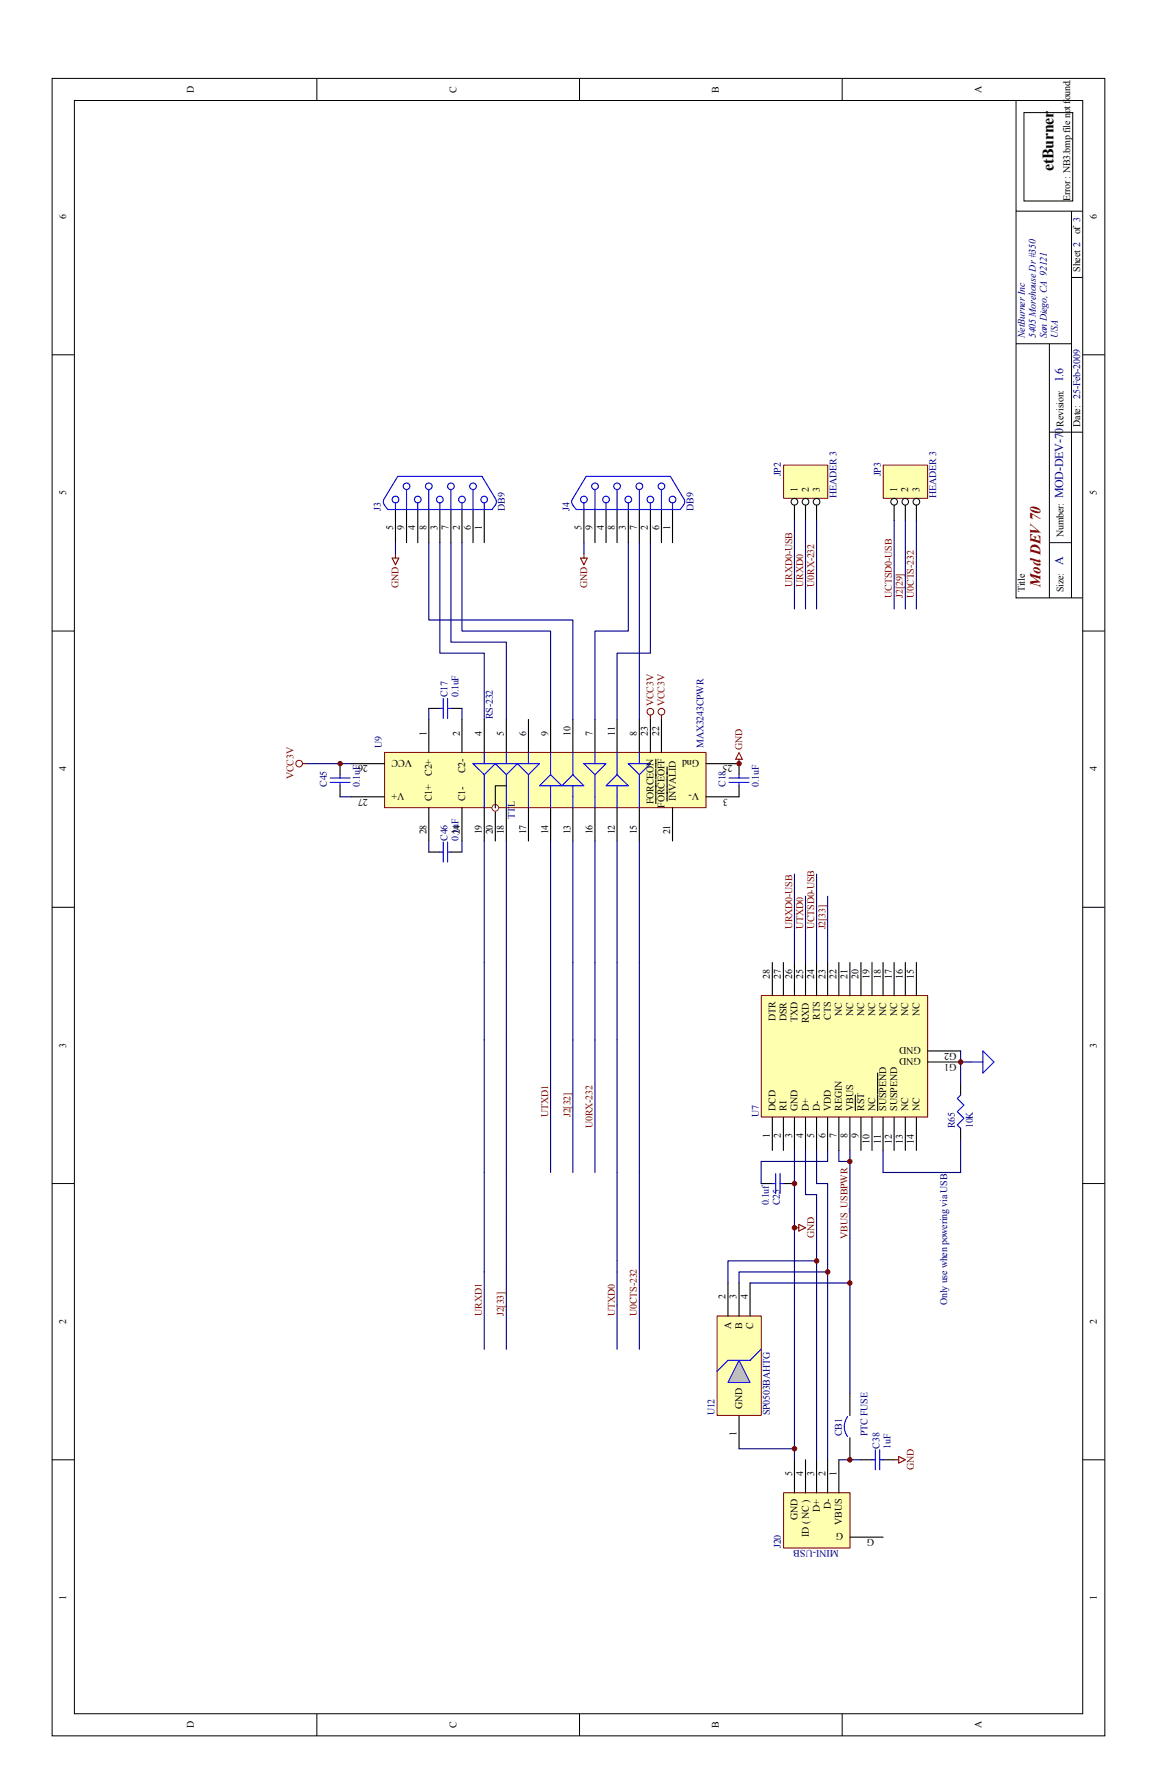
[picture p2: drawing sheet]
<svg xmlns="http://www.w3.org/2000/svg" width="279mm" height="432mm" viewBox="0 0 279 432" stroke-linecap="round" stroke-linejoin="round" font-family="sans-serif">
<g fill="none" stroke="#000" stroke-width=".24">
<path d="M12.6 18.9h254v400.1h-254zM76.5 19v5.3M139.8 19v5.3M203.2 19v5.3M17.9 24.3h243.3v389.3h-243.3zM245.2 24.3v26.7h16M247.1 27.2h11.7v21.3h-11.7zM245.2 51v93.3h16M258.5 51v93.3M258.5 67h2.7M12.5 85.6h5.4M245.2 83h13.3"/>
<path d="M253.2 83v61.3M261.2 85.6h5.3M253.2 104.3h8M253.2 131h5.3M12.5 152.3h5.4M261.2 152.3h5.3M12.5 219h5.4M261.2 219h5.3M12.5 285.7h5.4M261.2 285.7h5.3M12.5 352.3h5.4M261.2 352.3h5.3"/>
<path d="M76.5 413.7v5.3M139.8 413.7v5.3M203.2 413.7v5.3"/>
</g>
<path d="M103.5 171h2.6M108.8 171h2.7M82 184.3v2.7M82 189.7v2.6M178.3 184.3v2.7M178.3 189.7v2.6M103.5 205.7h2.6M108.8 205.7h2.7" fill="none" stroke="#000" stroke-width=".27"/>
<g fill="none" stroke="#00f" stroke-width=".27">
<path d="M106.1 171h.8M106.9 168.6v4.8M108 168.6v4.8M108 171h.8M79.7 188.8h4.8M79.7 187.8h4.8M82 187v.8M82 188.8v.9M175.9 188.8h4.8M175.9 187.8h4.8M178.3 187v.8M178.3 188.8v.9"/>
<path d="M106.1 205.7h.8M106.9 203.2v4.9M108 205.7h.8M108 203.2v4.9"/>
</g>
<path d="M103.5 171v2.7M111.5 171v2.7M82 192.3h2.8M82 184.3h2.8M103.5 203v2.7M111.5 203v2.7" fill="none" stroke="#000080" stroke-width=".27"/>
<g fill="none" stroke="#800000" stroke-width=".24">
<circle cx="156.9" cy="171.8" r=".8"/>
<circle cx="159.6" cy="171.8" r=".8"/>
<circle cx="72.2" cy="184.3" r=".8"/>
</g>
<path d="M156.9 172.6v1.1M159.6 172.6v1.1M73 184.3h1M178.3 181.7l.8 1.6h-1.6zM178.3 183.3v1" fill="none" stroke="#800000" stroke-width=".27"/>
<path d="M92.8 181.6h77.5v13.3h-77.5z" fill="#ffffb0"/>
<path d="M92.8 181.6h77.5v13.3h-77.5z" fill="none" stroke="#800000" stroke-width=".24"/>
<g fill="none" stroke="#00f" stroke-width=".27">
<path d="M114.1 184.3h5.4l-2.7 2.7zM116.8 181.7v2.6M116.8 187v8M119.5 184.3h5.3l-2.6 2.7zM122.2 181.7v2.6M122.2 187v8M124.8 184.3h5.4l-2.7 2.7zM127.5 181.7v2.6M127.5 187v8M132.8 187l2.8 2.7h-5.4zM132.8 181.7v5.3M132.8 189.7v5.3"/>
<path d="M135.6 189.7l2.6-2.7 2.7 2.7zM138.2 181.7v5.3M138.2 189.7v5.3M140.9 184.3h5.3l-2.6 2.7zM143.6 181.7v2.6M143.6 187v8M148.9 187l2.7 2.7h-5.4zM148.9 181.7v5.3M148.9 189.7v5.3M151.6 184.3h5.3l-2.6 2.7zM154.3 181.7v2.6M154.3 187v8"/>
</g>
<g fill="none" stroke="#000" stroke-width=".27">
<path d="M103.5 173.7v8M111.5 173.7v8M116.8 173.7v8M122.2 173.7v8M127.5 173.7v8M132.8 173.7v8M138.2 173.7v8M143.6 173.7v8M148.9 173.7v8M154.3 173.7v8M84.8 184.3h8M84.8 192.3h8"/>
<path d="M103.5 195v8M111.5 195v8M116.8 195v8M119.5 195v8M122.2 195v8M127.5 195v8M132.8 195v8M138.2 195v8M143.6 195v8M148.9 195v8M154.3 195v8M170.3 184.3h8"/>
<path d="M170.3 192.3h8"/>
</g>
<circle cx="119.5" cy="195" r=".8" fill="#fff"/>
<circle cx="119.5" cy="195" r=".8" fill="none" stroke="#f00" stroke-width=".24"/>
<g fill="none" stroke="#000" stroke-width=".27">
<path d="M95.4 123v8M98.1 123v8M100.8 123v8M103.5 123v8M106.1 123v8M108.8 123v8M111.5 123v8M114.1 123v8M116.8 123v8M140.9 123v8M143.6 123v8M146.2 123v8"/>
<path d="M148.9 123v8M151.6 123v8M154.3 123v8M156.9 123v8M159.6 123v8M162.3 123v8M156.9 173.7v8M159.6 173.7v8M122.2 189.7h-2.7v5.3M158.2 183.3v2.1M158.2 185.6v2.4M158.2 188.3v5.6"/>
<path d="M161 185.1v1.9M161 187.2v6.2M162.3 195v8"/>
</g>
<path d="M94.6 134.7h1.6l-.8 1.6zM95.4 133.6v1.1M140.1 134.7h1.6l-.8 1.6zM140.9 133.6v1.1" fill="none" stroke="#800000" stroke-width=".27"/>
<g fill="none" stroke="#000080" stroke-width=".27">
<path d="M95.4 131v2.6M103.5 131v18.6h34.7v24.1M106.1 131v26.6h10.7v16.1M108.8 131v24h13.4v18.7M111.5 131v21.3h21.3v21.4M140.9 131v2.6M151.6 131v21.3h-8v21.4M154.3 131v42.7M156.9 131v26.6h-8v16.1M74 184.3h8M116.8 203v29.3M122.2 203v29.3"/>
<path d="M132.8 203v29.3M138.2 203v29.3M143.6 203v29.3M148.9 203v29.3M154.3 203v29.3M116.8 251v32M122.2 251v42.7M132.8 251v32M138.2 251v32M143.6 251v32M148.9 251v74.7M154.3 251v32"/>
<path d="M122.2 296.3v29.4M116.8 307v18.7M154.3 304.3v21.4"/>
</g>
<g fill="none" stroke="#00f" stroke-width=".27">
<path d="M96 115h20.3l3.3 5.5 .2 .6a2.62 2.62 0 0 1-1.1 1.9h-25.1a2.62 2.62 0 0 1-1.1-1.9l.1-.6zM98.1 118.2v4.8M103.5 118.2v4.8M108.8 118.2v4.8M114.1 118.2v4.8M141.4 115h20.4l3.3 5.5 .1 .6a2.97 2.97 0 0 1-1.1 1.9h-25.1a2.98 2.98 0 0 1-1.1-1.9l.2-.6zM143.6 118.2v4.8M148.9 118.2v4.8M154.3 118.2v4.8M159.6 118.2v4.8M95.4 121.4v1.6M100.8 121.4v1.6"/>
<path d="M106.1 121.4v1.6M111.5 121.4v1.6M116.8 121.4v1.6M140.9 121.4v1.6M146.2 121.4v1.6M151.6 121.4v1.6M156.9 121.4v1.6M162.3 121.4v1.6"/>
<circle cx="98.1" cy="117.4" r=".8"/>
<circle cx="103.4" cy="117.4" r=".79"/>
<circle cx="108.8" cy="117.4" r=".79"/>
<circle cx="114.1" cy="117.4" r=".8"/>
<circle cx="143.5" cy="117.4" r=".8"/>
<circle cx="148.9" cy="117.4" r=".8"/>
<circle cx="154.2" cy="117.4" r=".79"/>
<circle cx="159.6" cy="117.4" r=".79"/>
<circle cx="95.4" cy="120.6" r=".81"/>
<circle cx="100.8" cy="120.6" r=".81"/>
<circle cx="106.1" cy="120.6" r=".81"/>
<circle cx="111.5" cy="120.6" r=".81"/>
<circle cx="116.8" cy="120.6" r=".8"/>
<circle cx="140.9" cy="120.6" r=".81"/>
<circle cx="146.2" cy="120.6" r=".81"/>
<circle cx="151.6" cy="120.6" r=".81"/>
<circle cx="156.9" cy="120.6" r=".81"/>
<circle cx="162.3" cy="120.6" r=".81"/>
</g>
<circle cx="178.3" cy="184.3" r=".54" fill="#800000"/>
<circle cx="178.3" cy="184.3" r=".54" fill="none" stroke="#800000" stroke-width=".24"/>
<path d="M116.8 232.3v18.7M122.2 232.3v18.7M132.8 232.3v18.7M138.2 232.3v18.7M143.6 232.3v18.7M148.9 232.3v18.7M154.3 232.3v18.7M116.8 283v24M122.2 293.7v2.6M154.3 283v21.3" fill="none" stroke="#000080" stroke-width=".27"/>
<circle cx="82.1" cy="184.3" r=".53" fill="#800000"/>
<circle cx="82.1" cy="184.3" r=".53" fill="none" stroke="#800000" stroke-width=".24"/>
<path d="M189.1 360.3h16v13.3h-16z" fill="#ffffb0"/>
<path d="M189.1 360.3h16v13.3h-16z" fill="none" stroke="#800000" stroke-width=".24"/>
<path d="M191.7 352.3v8M194.4 352.3v8M197 352.3v8M199.7 352.3v8M202.4 352.3v8M205.1 371h8" fill="none" stroke="#000" stroke-width=".27"/>
<path d="M183.7 240.3h40.1v29.3h-40.1z" fill="#ffffb0"/>
<path d="M183.7 240.3h40.1v29.3h-40.1z" fill="none" stroke="#800000" stroke-width=".24"/>
<g fill="none" stroke="#000" stroke-width=".27">
<path d="M186.4 232.3v8M189 232.3v8M191.7 232.3v8M194.4 232.3v8M197 232.3v8M199.7 232.3v8M202.4 232.3v8M205.1 232.3v8M207.7 232.3v8M210.4 232.3v8M213.1 232.3v8M215.7 232.3v8"/>
<path d="M218.4 232.3v8M221.1 232.3v8M211.8 259v5.1M223.8 256.3h8M223.8 253.7h8M186.4 269.7v8M189 269.7v8M191.7 269.7v8M194.4 269.7v8M197 269.7v8M199.7 269.7v8M202.4 269.7v8"/>
<path d="M205.1 269.7v8M206.4 264.3v3.8M207.7 269.7v8M210.4 269.7v8M211.8 264.3v3.8M213.1 269.7v8M215.7 269.7v8M218.4 269.7v8M221.1 269.7v8M231.8 261.7v2.6M231.8 272.3v2.7M183.6 285.7h2.8"/>
<path d="M189 285.7h2.7M205.1 336.3v5.4M205.1 347v5.3M207.7 352.3h2.7M213.1 352.3h2.6"/>
</g>
<g fill="none" stroke="#000080" stroke-width=".27">
<path d="M191.7 211v21.3M194.4 216.3v16M197 211v21.3M199.7 216.3v16M231.8 256.3h2.6M231.8 253.7v8M191.7 277.7v37.3M194.4 277.7v10.6h2.6v26.7M197 277.7v8h2.7v29.3M199.7 277.7v2.6h-16.1v5.4M202.4 277.7v2.6h2.7M205.1 277.7v21.3"/>
<path d="M231.8 275v8h-18.7M202.4 352.3h5.3"/>
</g>
<path d="M234.4 256.3h2.8M237.2 253.7l2.6 2.6-2.6 2.7zM231.8 264.3l-.8 .8 1.6 1.6-1.6 1.6 1.6 1.6-1.6 1.6 .8 .8M186.4 285.7h.8M187.2 283.3v4.8M188.2 285.7h.8M188.2 283.3v4.8M204.5 341.9a4 4 0 0 0 0 4.9M210.4 352.3h.8M211.2 349.9v4.9M212.3 352.3h.8M212.3 349.9v4.9" fill="none" stroke="#00f" stroke-width=".27"/>
<path d="M191.7 296.3h1M192.7 295.5l1.7 .8-1.7 .8zM215.7 352.3h1.1M216.8 351.5l1.6 .8-1.6 .8z" fill="none" stroke="#800000" stroke-width=".27"/>
<path d="M173.1 317.6h10.6v24h-10.6z" fill="#ffffb0"/>
<path d="M173 317.6h10.7v24h-10.7z" fill="none" stroke="#800000" stroke-width=".24"/>
<path d="M175.6 309.7v8M178.3 309.7v8M181 309.7v8M178.3 341.7v8" fill="none" stroke="#000" stroke-width=".27"/>
<path d="M178.3 328.3l2.7 5.4h-5.4z" fill="#c0c0c0"/>
<path d="M178.3 328.3l2.7 5.4h-5.4z" fill="none" stroke="#00f" stroke-width=".24"/>
<path d="M183.6 325.7l-2.6 2.6h-5.4l-2.6 2.7" fill="none" stroke="#00f" stroke-width=".27"/>
<path d="M205.1 299v37.3M181 309.7h24.1M191.7 315v37.3M197 304.3h-21.4v5.4M197 315v37.3M199.7 307h-21.4v2.7M199.7 315v37.3M178.3 349.7h13.4" fill="none" stroke="#000080" stroke-width=".27"/>
<circle cx="231.8" cy="256.3" r=".54" fill="#800000"/>
<circle cx="231.8" cy="256.3" r=".54" fill="none" stroke="#800000" stroke-width=".24"/>
<circle cx="205" cy="280.3" r=".54" fill="#800000"/>
<circle cx="205" cy="280.3" r=".54" fill="none" stroke="#800000" stroke-width=".24"/>
<circle cx="191.7" cy="285.7" r=".55" fill="#800000"/>
<circle cx="191.7" cy="285.7" r=".55" fill="none" stroke="#800000" stroke-width=".24"/>
<circle cx="191.7" cy="296.3" r=".55" fill="#800000"/>
<circle cx="191.7" cy="296.3" r=".55" fill="none" stroke="#800000" stroke-width=".24"/>
<circle cx="205" cy="352.3" r=".54" fill="#800000"/>
<circle cx="205" cy="352.3" r=".54" fill="none" stroke="#800000" stroke-width=".24"/>
<circle cx="205" cy="309.7" r=".54" fill="#800000"/>
<circle cx="205" cy="309.7" r=".54" fill="none" stroke="#800000" stroke-width=".24"/>
<circle cx="199.7" cy="307" r=".54" fill="#800000"/>
<circle cx="199.7" cy="307" r=".54" fill="none" stroke="#800000" stroke-width=".24"/>
<circle cx="197" cy="304.3" r=".54" fill="#800000"/>
<circle cx="197" cy="304.3" r=".54" fill="none" stroke="#800000" stroke-width=".24"/>
<circle cx="191.7" cy="349.7" r=".55" fill="#800000"/>
<circle cx="191.7" cy="349.7" r=".55" fill="none" stroke="#800000" stroke-width=".24"/>
<path d="M213.1 277.7v5.3" fill="none" stroke="#000080" stroke-width=".27"/>
<path d="M189.1 112.3h10.6v7.9h-10.6z" fill="#ffffb0"/>
<path d="M189.1 112.3h10.6v8h-10.6z" fill="none" stroke="#800000" stroke-width=".24"/>
<g fill="none" stroke="#000" stroke-width=".24">
<circle cx="191.7" cy="121.1" r=".8"/>
<circle cx="194.4" cy="121.1" r=".8"/>
<circle cx="197" cy="121.1" r=".8"/>
</g>
<path d="M191.7 121.9v3.7M194.4 121.9v3.7M197 121.9v3.7" fill="none" stroke="#000" stroke-width=".27"/>
<path d="M213.1 112.3h10.7v7.9h-10.7z" fill="#ffffb0"/>
<path d="M213.1 112.3h10.7v8h-10.7z" fill="none" stroke="#800000" stroke-width=".24"/>
<g fill="none" stroke="#000" stroke-width=".24">
<circle cx="215.7" cy="121.1" r=".8"/>
<circle cx="218.4" cy="121.1" r=".79"/>
<circle cx="221.1" cy="121.1" r=".8"/>
</g>
<path d="M215.7 121.9v3.7M218.4 121.9v3.7M221.1 121.9v3.7" fill="none" stroke="#000" stroke-width=".27"/>
<path d="M191.7 125.6v21.4M194.4 125.6v21.4M197 125.6v21.4M215.7 125.6v21.4M218.4 125.6v21.4M221.1 125.6v21.4" fill="none" stroke="#000080" stroke-width=".27"/>
<text font-size="3.9" x="254.2" y="41.3" transform="rotate(-90 254.2 41.3)">etBurner</text>
<text font-size="3.6" fill="#800000" x="251.1" y="141.6" transform="rotate(-90 251.1 141.6)">Mod DEV 70</text>
<g font-size="2.9" fill="#000080">
<text x="256.5" y="92.3" transform="rotate(-90 256.5 92.3)">1.6</text>
<text x="256.5" y="120.3" transform="rotate(-90 256.5 120.3)">MOD-DEV-70</text>
<text x="256.5" y="136.3" transform="rotate(-90 256.5 136.3)">A</text>
</g>
<g font-size="2.4">
<text x="46.7" y="22.4" transform="rotate(-90 46.7 22.4)">D</text>
<text x="110.1" y="22.4" transform="rotate(-90 110.1 22.4)">C</text>
<text x="173.4" y="22.4" transform="rotate(-90 173.4 22.4)">B</text>
<text x="236.8" y="22.4" transform="rotate(-90 236.8 22.4)">A</text>
<text x="16" y="52.8" transform="rotate(-90 16 52.8)">6</text>
<text x="258.2" y="48.6" transform="rotate(-90 258.2 48.6)">Error : NB3.bmp file not found.</text>
<text x="264.6" y="52.8" transform="rotate(-90 264.6 52.8)">6</text>
<text x="260.6" y="56.6" transform="rotate(-90 260.6 56.6)">of 3</text>
<text x="260.6" y="65.6" transform="rotate(-90 260.6 65.6)">Sheet 2</text>
<text x="256.6" y="103" transform="rotate(-90 256.6 103)">Revision:</text>
<text x="260.6" y="103" transform="rotate(-90 260.6 103)">Date: 25-Feb-2009</text>
<text x="16" y="119.5" transform="rotate(-90 16 119.5)">5</text>
<text x="192.4" y="118.7" transform="rotate(-90 192.4 118.7)">1</text>
<text x="195.1" y="118.7" transform="rotate(-90 195.1 118.7)">2</text>
<text x="197.8" y="118.7" transform="rotate(-90 197.8 118.7)">3</text>
<text x="216.5" y="118.7" transform="rotate(-90 216.5 118.7)">1</text>
<text x="219.2" y="118.7" transform="rotate(-90 219.2 118.7)">2</text>
<text x="221.9" y="118.7" transform="rotate(-90 221.9 118.7)">3</text>
<text x="264.6" y="119.5" transform="rotate(-90 264.6 119.5)">5</text>
<text x="94.9" y="128" transform="rotate(-90 94.9 128)">5</text>
<text x="97.5" y="128" transform="rotate(-90 97.5 128)">9</text>
<text x="100.2" y="128" transform="rotate(-90 100.2 128)">4</text>
<text x="102.9" y="128" transform="rotate(-90 102.9 128)">8</text>
<text x="105.5" y="128" transform="rotate(-90 105.5 128)">3</text>
<text x="108.2" y="128" transform="rotate(-90 108.2 128)">7</text>
<text x="110.9" y="128" transform="rotate(-90 110.9 128)">2</text>
<text x="113.6" y="128" transform="rotate(-90 113.6 128)">6</text>
<text x="116.2" y="128" transform="rotate(-90 116.2 128)">1</text>
<text x="140.3" y="128" transform="rotate(-90 140.3 128)">5</text>
<text x="143" y="128" transform="rotate(-90 143 128)">9</text>
<text x="145.7" y="128" transform="rotate(-90 145.7 128)">4</text>
<text x="148.3" y="128" transform="rotate(-90 148.3 128)">8</text>
<text x="151" y="128" transform="rotate(-90 151 128)">3</text>
<text x="153.7" y="128" transform="rotate(-90 153.7 128)">7</text>
<text x="156.3" y="128" transform="rotate(-90 156.3 128)">2</text>
<text x="159" y="128" transform="rotate(-90 159 128)">6</text>
<text x="161.7" y="128" transform="rotate(-90 161.7 128)">1</text>
<text x="256.6" y="129.6" transform="rotate(-90 256.6 129.6)">Number:</text>
<text x="247.3" y="143" transform="rotate(-90 247.3 143)">Title</text>
<text x="256.6" y="143" transform="rotate(-90 256.6 143)">Size:</text>
<text x="102.9" y="177.6" transform="rotate(-90 102.9 177.6)">1</text>
<text x="110.9" y="177.6" transform="rotate(-90 110.9 177.6)">2</text>
<text x="116.2" y="177.6" transform="rotate(-90 116.2 177.6)">4</text>
<text x="121.6" y="177.6" transform="rotate(-90 121.6 177.6)">5</text>
<text x="126.9" y="177.6" transform="rotate(-90 126.9 177.6)">6</text>
<text x="132.3" y="177.6" transform="rotate(-90 132.3 177.6)">9</text>
<text x="137.6" y="177.6" transform="rotate(-90 137.6 177.6)">10</text>
<text x="143" y="177.6" transform="rotate(-90 143 177.6)">7</text>
<text x="148.3" y="177.6" transform="rotate(-90 148.3 177.6)">11</text>
<text x="153.7" y="177.6" transform="rotate(-90 153.7 177.6)">8</text>
<text x="156.3" y="177.6" transform="rotate(-90 156.3 177.6)">23</text>
<text x="159" y="177.6" transform="rotate(-90 159 177.6)">22</text>
<text x="88.8" y="184.7" transform="rotate(-180 88.8 184.7)">26</text>
<text x="99.4" y="183.4" transform="rotate(-180 99.4 183.4)">VCC</text>
<text x="168.7" y="183.4" transform="rotate(-180 168.7 183.4)">Gnd</text>
<text x="176.7" y="184.7" transform="rotate(-180 176.7 184.7)">25</text>
<text x="16" y="186.1" transform="rotate(-90 16 186.1)">4</text>
<text x="97.6" y="191.4" transform="rotate(-180 97.6 191.4)">V+</text>
<text x="104.2" y="187.2" transform="rotate(-90 104.2 187.2)">C2+</text>
<text x="112.2" y="186.7" transform="rotate(-90 112.2 186.7)">C2-</text>
<text x="168.7" y="191.4" transform="rotate(-180 168.7 191.4)">V-</text>
<text x="264.6" y="186.1" transform="rotate(-90 264.6 186.1)">4</text>
<text x="88.8" y="192.7" transform="rotate(-180 88.8 192.7)">27</text>
<text x="104.2" y="193.4" transform="rotate(-90 104.2 193.4)">C1+</text>
<text x="112.2" y="193.4" transform="rotate(-90 112.2 193.4)">C1-</text>
<text x="157.7" y="194.1" transform="rotate(-90 157.7 194.1)">FORCEON</text>
<text x="160.4" y="194.9" transform="rotate(-90 160.4 194.9)">FORCEOFF</text>
<text x="163" y="193.4" transform="rotate(-90 163 193.4)">INVALID</text>
<text x="175.6" y="192.7" transform="rotate(-180 175.6 192.7)">3</text>
<text x="102.9" y="201.4" transform="rotate(-90 102.9 201.4)">28</text>
<text x="110.9" y="201.4" transform="rotate(-90 110.9 201.4)">24</text>
<text x="116.2" y="201.4" transform="rotate(-90 116.2 201.4)">19</text>
<text x="118.9" y="201.4" transform="rotate(-90 118.9 201.4)">20</text>
<text x="121.6" y="201.4" transform="rotate(-90 121.6 201.4)">18</text>
<text x="126.9" y="201.4" transform="rotate(-90 126.9 201.4)">17</text>
<text x="132.3" y="201.4" transform="rotate(-90 132.3 201.4)">14</text>
<text x="137.6" y="201.4" transform="rotate(-90 137.6 201.4)">13</text>
<text x="143" y="201.4" transform="rotate(-90 143 201.4)">16</text>
<text x="148.3" y="201.4" transform="rotate(-90 148.3 201.4)">12</text>
<text x="153.7" y="201.4" transform="rotate(-90 153.7 201.4)">15</text>
<text x="161.7" y="201.4" transform="rotate(-90 161.7 201.4)">21</text>
<text x="185.8" y="236.3" transform="rotate(-90 185.8 236.3)">28</text>
<text x="188.4" y="236.3" transform="rotate(-90 188.4 236.3)">27</text>
<text x="191.1" y="236.3" transform="rotate(-90 191.1 236.3)">26</text>
<text x="193.8" y="236.3" transform="rotate(-90 193.8 236.3)">25</text>
<text x="196.5" y="236.3" transform="rotate(-90 196.5 236.3)">24</text>
<text x="199.1" y="236.3" transform="rotate(-90 199.1 236.3)">23</text>
<text x="201.8" y="236.3" transform="rotate(-90 201.8 236.3)">22</text>
<text x="204.5" y="236.3" transform="rotate(-90 204.5 236.3)">21</text>
<text x="207.1" y="236.3" transform="rotate(-90 207.1 236.3)">20</text>
<text x="209.8" y="236.3" transform="rotate(-90 209.8 236.3)">19</text>
<text x="212.5" y="236.3" transform="rotate(-90 212.5 236.3)">18</text>
<text x="215.2" y="236.3" transform="rotate(-90 215.2 236.3)">17</text>
<text x="217.8" y="236.3" transform="rotate(-90 217.8 236.3)">16</text>
<text x="220.5" y="236.3" transform="rotate(-90 220.5 236.3)">15</text>
<text x="203.1" y="245.1" transform="rotate(-90 203.1 245.1)">NC</text>
<text x="205.8" y="245.1" transform="rotate(-90 205.8 245.1)">NC</text>
<text x="208.5" y="245.1" transform="rotate(-90 208.5 245.1)">NC</text>
<text x="211.2" y="245.1" transform="rotate(-90 211.2 245.1)">NC</text>
<text x="213.8" y="245.1" transform="rotate(-90 213.8 245.1)">NC</text>
<text x="216.5" y="245.1" transform="rotate(-90 216.5 245.1)">NC</text>
<text x="219.2" y="245.1" transform="rotate(-90 219.2 245.1)">NC</text>
<text x="221.9" y="245.1" transform="rotate(-90 221.9 245.1)">NC</text>
<text x="187.1" y="246.4" transform="rotate(-90 187.1 246.4)">DTR</text>
<text x="189.8" y="246.4" transform="rotate(-90 189.8 246.4)">DSR</text>
<text x="192.4" y="246.7" transform="rotate(-90 192.4 246.7)">TXD</text>
<text x="195.1" y="247" transform="rotate(-90 195.1 247)">RXD</text>
<text x="197.8" y="246.2" transform="rotate(-90 197.8 246.2)">RTS</text>
<text x="200.4" y="246.2" transform="rotate(-90 200.4 246.2)">CTS</text>
<text x="16" y="252.9" transform="rotate(-90 16 252.9)">3</text>
<text x="222.2" y="255.4" transform="rotate(-180 222.2 255.4)">GND</text>
<text x="222.2" y="252.8" transform="rotate(-180 222.2 252.8)">GND</text>
<text x="230.8" y="256.8" transform="rotate(-180 230.8 256.8)">G1</text>
<text x="230.8" y="254.1" transform="rotate(-180 230.8 254.1)">G2</text>
<text x="264.6" y="252.9" transform="rotate(-90 264.6 252.9)">3</text>
<text x="187.1" y="268.1" transform="rotate(-90 187.1 268.1)">DCD</text>
<text x="189.8" y="268.1" transform="rotate(-90 189.8 268.1)">RI</text>
<text x="192.4" y="268.1" transform="rotate(-90 192.4 268.1)">GND</text>
<text x="195.1" y="268.1" transform="rotate(-90 195.1 268.1)">D+</text>
<text x="197.8" y="268.1" transform="rotate(-90 197.8 268.1)">D-</text>
<text x="200.4" y="268.1" transform="rotate(-90 200.4 268.1)">VDD</text>
<text x="203.1" y="268.1" transform="rotate(-90 203.1 268.1)">REGIN</text>
<text x="205.8" y="268.1" transform="rotate(-90 205.8 268.1)">VBUS</text>
<text x="208.5" y="268.1" transform="rotate(-90 208.5 268.1)">RST</text>
<text x="211.2" y="268.1" transform="rotate(-90 211.2 268.1)">NC</text>
<text x="213.8" y="268.1" transform="rotate(-90 213.8 268.1)">SUSPEND</text>
<text x="216.5" y="268.1" transform="rotate(-90 216.5 268.1)">SUSPEND</text>
<text x="219.2" y="268.1" transform="rotate(-90 219.2 268.1)">NC</text>
<text x="221.9" y="268.1" transform="rotate(-90 221.9 268.1)">NC</text>
<text x="185.8" y="274.7" transform="rotate(-90 185.8 274.7)">1</text>
<text x="188.4" y="274.7" transform="rotate(-90 188.4 274.7)">2</text>
<text x="191.1" y="274.7" transform="rotate(-90 191.1 274.7)">3</text>
<text x="193.8" y="274.7" transform="rotate(-90 193.8 274.7)">4</text>
<text x="196.5" y="274.7" transform="rotate(-90 196.5 274.7)">5</text>
<text x="199.1" y="274.7" transform="rotate(-90 199.1 274.7)">6</text>
<text x="201.8" y="274.7" transform="rotate(-90 201.8 274.7)">7</text>
<text x="204.5" y="274.7" transform="rotate(-90 204.5 274.7)">8</text>
<text x="207.1" y="274.7" transform="rotate(-90 207.1 274.7)">9</text>
<text x="209.8" y="276.1" transform="rotate(-90 209.8 276.1)">10</text>
<text x="212.5" y="276.1" transform="rotate(-90 212.5 276.1)">11</text>
<text x="215.2" y="276.1" transform="rotate(-90 215.2 276.1)">12</text>
<text x="217.8" y="276.1" transform="rotate(-90 217.8 276.1)">13</text>
<text x="220.5" y="276.1" transform="rotate(-90 220.5 276.1)">14</text>
<text x="175" y="313.6" transform="rotate(-90 175 313.6)">2</text>
<text x="177.7" y="313.6" transform="rotate(-90 177.7 313.6)">3</text>
<text x="180.4" y="313.6" transform="rotate(-90 180.4 313.6)">4</text>
<text x="16" y="319.5" transform="rotate(-90 16 319.5)">2</text>
<text x="176.4" y="320.8" transform="rotate(-90 176.4 320.8)">A</text>
<text x="179.1" y="320.8" transform="rotate(-90 179.1 320.8)">B</text>
<text x="181.7" y="320.8" transform="rotate(-90 181.7 320.8)">C</text>
<text x="264.6" y="319.5" transform="rotate(-90 264.6 319.5)">2</text>
<text x="179.1" y="340.1" transform="rotate(-90 179.1 340.1)">GND</text>
<text x="177.7" y="346.7" transform="rotate(-90 177.7 346.7)">1</text>
<text x="191.1" y="356.3" transform="rotate(-90 191.1 356.3)">5</text>
<text x="193.8" y="356.3" transform="rotate(-90 193.8 356.3)">4</text>
<text x="196.5" y="356.3" transform="rotate(-90 196.5 356.3)">3</text>
<text x="199.1" y="356.3" transform="rotate(-90 199.1 356.3)">2</text>
<text x="201.8" y="356.3" transform="rotate(-90 201.8 356.3)">1</text>
<text x="197.8" y="364.9" transform="rotate(-90 197.8 364.9)">D+</text>
<text x="200.4" y="364.3" transform="rotate(-90 200.4 364.3)">D-</text>
<text x="192.4" y="367" transform="rotate(-90 192.4 367)">GND</text>
<text x="195.1" y="371" transform="rotate(-90 195.1 371)">ID ( NC )</text>
<text x="203.1" y="368" transform="rotate(-90 203.1 368)">VBUS</text>
<text x="203.5" y="370.1" transform="rotate(-180 203.5 370.1)">G</text>
<text x="210.9" y="371.4" transform="rotate(-180 210.9 371.4)">G</text>
<text x="16" y="386.2" transform="rotate(-90 16 386.2)">1</text>
<text x="264.6" y="386.2" transform="rotate(-90 264.6 386.2)">1</text>
<text x="46.7" y="417.1" transform="rotate(-90 46.7 417.1)">D</text>
<text x="110.1" y="417.1" transform="rotate(-90 110.1 417.1)">C</text>
<text x="173.4" y="417.1" transform="rotate(-90 173.4 417.1)">B</text>
<text x="236.8" y="417.1" transform="rotate(-90 236.8 417.1)">A</text>
</g>
<g font-size="2.4" fill="#000080">
<text x="247.3" y="81.6" transform="rotate(-90 247.3 81.6)">NetBurner Inc</text>
<text x="249.9" y="81.6" transform="rotate(-90 249.9 81.6)">5405 Morehouse Dr #350</text>
<text x="252.6" y="81.6" transform="rotate(-90 252.6 81.6)">San Diego, CA 92121</text>
<text x="255.3" y="81.6" transform="rotate(-90 255.3 81.6)">USA</text>
<text x="188.4" y="114.9" transform="rotate(-90 188.4 114.9)">JP2</text>
<text x="212.5" y="114.9" transform="rotate(-90 212.5 114.9)">JP3</text>
<text x="91.9" y="123.2" transform="rotate(-90 91.9 123.2)">J3</text>
<text x="121.8" y="123.2" transform="rotate(-90 121.8 123.2)">DB9</text>
<text x="137.4" y="123.2" transform="rotate(-90 137.4 123.2)">J4</text>
<text x="167.3" y="123.2" transform="rotate(-90 167.3 123.2)">DB9</text>
<text x="201.8" y="120.3" transform="rotate(-90 201.8 120.3)">HEADER 3</text>
<text x="225.8" y="120.3" transform="rotate(-90 225.8 120.3)">HEADER 3</text>
<text x="107.9" y="168.3" transform="rotate(-90 107.9 168.3)">C17</text>
<text x="110.6" y="168.3" transform="rotate(-90 110.6 168.3)">0.1uF</text>
<text x="118.9" y="173.6" transform="rotate(-90 118.9 173.6)">RS-232</text>
<text x="92.2" y="180.6" transform="rotate(-90 92.2 180.6)">U9</text>
<text x="169.7" y="180.6" transform="rotate(-90 169.7 180.6)">MAX3243CPWR</text>
<text x="78.8" y="189.9" transform="rotate(-90 78.8 189.9)">C45</text>
<text x="86.8" y="189.9" transform="rotate(-90 86.8 189.9)">0.1uF</text>
<text x="175" y="189.9" transform="rotate(-90 175 189.9)">C18</text>
<text x="183.1" y="189.9" transform="rotate(-90 183.1 189.9)">0.1uF</text>
<text x="124.2" y="197.6" transform="rotate(-90 124.2 197.6)">TTL</text>
<text x="107.9" y="202.9" transform="rotate(-90 107.9 202.9)">C46</text>
<text x="110.6" y="202.9" transform="rotate(-90 110.6 202.9)">0.1uF</text>
<text x="183.1" y="269.6" transform="rotate(-90 183.1 269.6)">U7</text>
<text x="230.4" y="272.3" transform="rotate(-90 230.4 272.3)">R65</text>
<text x="234.7" y="272.3" transform="rotate(-90 234.7 272.3)">10K</text>
<text x="185.5" y="291" transform="rotate(-90 185.5 291)">0.1uf</text>
<text x="188.2" y="291" transform="rotate(-90 188.2 291)">C25</text>
<text x="228.5" y="315" transform="rotate(-90 228.5 315)">Only use when powering via USB</text>
<text x="172.4" y="341.6" transform="rotate(-90 172.4 341.6)">U12</text>
<text x="185.8" y="341.6" transform="rotate(-90 185.8 341.6)">SP0503BAHTG</text>
<text x="203.1" y="346.7" transform="rotate(-90 203.1 346.7)">CB1</text>
<text x="209.3" y="346.7" transform="rotate(-90 209.3 346.7)">PTC FUSE</text>
<text x="212.2" y="349.6" transform="rotate(-90 212.2 349.6)">C38</text>
<text x="214.9" y="349.6" transform="rotate(-90 214.9 349.6)">1uF</text>
<text x="188.4" y="373.6" transform="rotate(-90 188.4 373.6)">J20</text>
<text x="202.4" y="374.1" transform="rotate(-180 202.4 374.1)">MINI-USB</text>
</g>
<g font-size="2.4" fill="#800000">
<text x="96.2" y="141.9" transform="rotate(-90 96.2 141.9)">GND</text>
<text x="141.6" y="141.9" transform="rotate(-90 141.6 141.9)">GND</text>
<text x="191.1" y="141.6" transform="rotate(-90 191.1 141.6)">URXD0-USB</text>
<text x="193.8" y="141.6" transform="rotate(-90 193.8 141.6)">URXD0</text>
<text x="196.5" y="141.6" transform="rotate(-90 196.5 141.6)">U0RX-232</text>
<text x="215.2" y="144.3" transform="rotate(-90 215.2 144.3)">UCTSD0-USB</text>
<text x="217.8" y="144.3" transform="rotate(-90 217.8 144.3)">J2[29]</text>
<text x="220.5" y="144.3" transform="rotate(-90 220.5 144.3)">U0CTS-232</text>
<text x="157.7" y="170.4" transform="rotate(-90 157.7 170.4)">VCC3V</text>
<text x="160.4" y="170.4" transform="rotate(-90 160.4 170.4)">VCC3V</text>
<text x="179.1" y="181.1" transform="rotate(-90 179.1 181.1)">GND</text>
<text x="70.8" y="188" transform="rotate(-90 70.8 188)">VCC3V</text>
<text x="191.1" y="224.3" transform="rotate(-90 191.1 224.3)">URXD0-USB</text>
<text x="193.8" y="224.3" transform="rotate(-90 193.8 224.3)">UTXD0</text>
<text x="196.5" y="224.3" transform="rotate(-90 196.5 224.3)">UCTSD0-USB</text>
<text x="199.1" y="224.3" transform="rotate(-90 199.1 224.3)">J2[33]</text>
<text x="132.3" y="269.6" transform="rotate(-90 132.3 269.6)">UTXD1</text>
<text x="137.6" y="269.6" transform="rotate(-90 137.6 269.6)">J2[32]</text>
<text x="143" y="272.3" transform="rotate(-90 143 272.3)">U0RX-232</text>
<text x="196.5" y="298.7" transform="rotate(-90 196.5 298.7)">GND</text>
<text x="204.5" y="299" transform="rotate(-90 204.5 299)">VBUS_USBPWR</text>
<text x="116.2" y="317.6" transform="rotate(-90 116.2 317.6)">URXD1</text>
<text x="121.6" y="317.6" transform="rotate(-90 121.6 317.6)">J2[33]</text>
<text x="148.3" y="317.6" transform="rotate(-90 148.3 317.6)">UTXD0</text>
<text x="153.7" y="317.6" transform="rotate(-90 153.7 317.6)">U0CTS-232</text>
<text x="220.5" y="354.7" transform="rotate(-90 220.5 354.7)">GND</text>
</g>
</svg>
